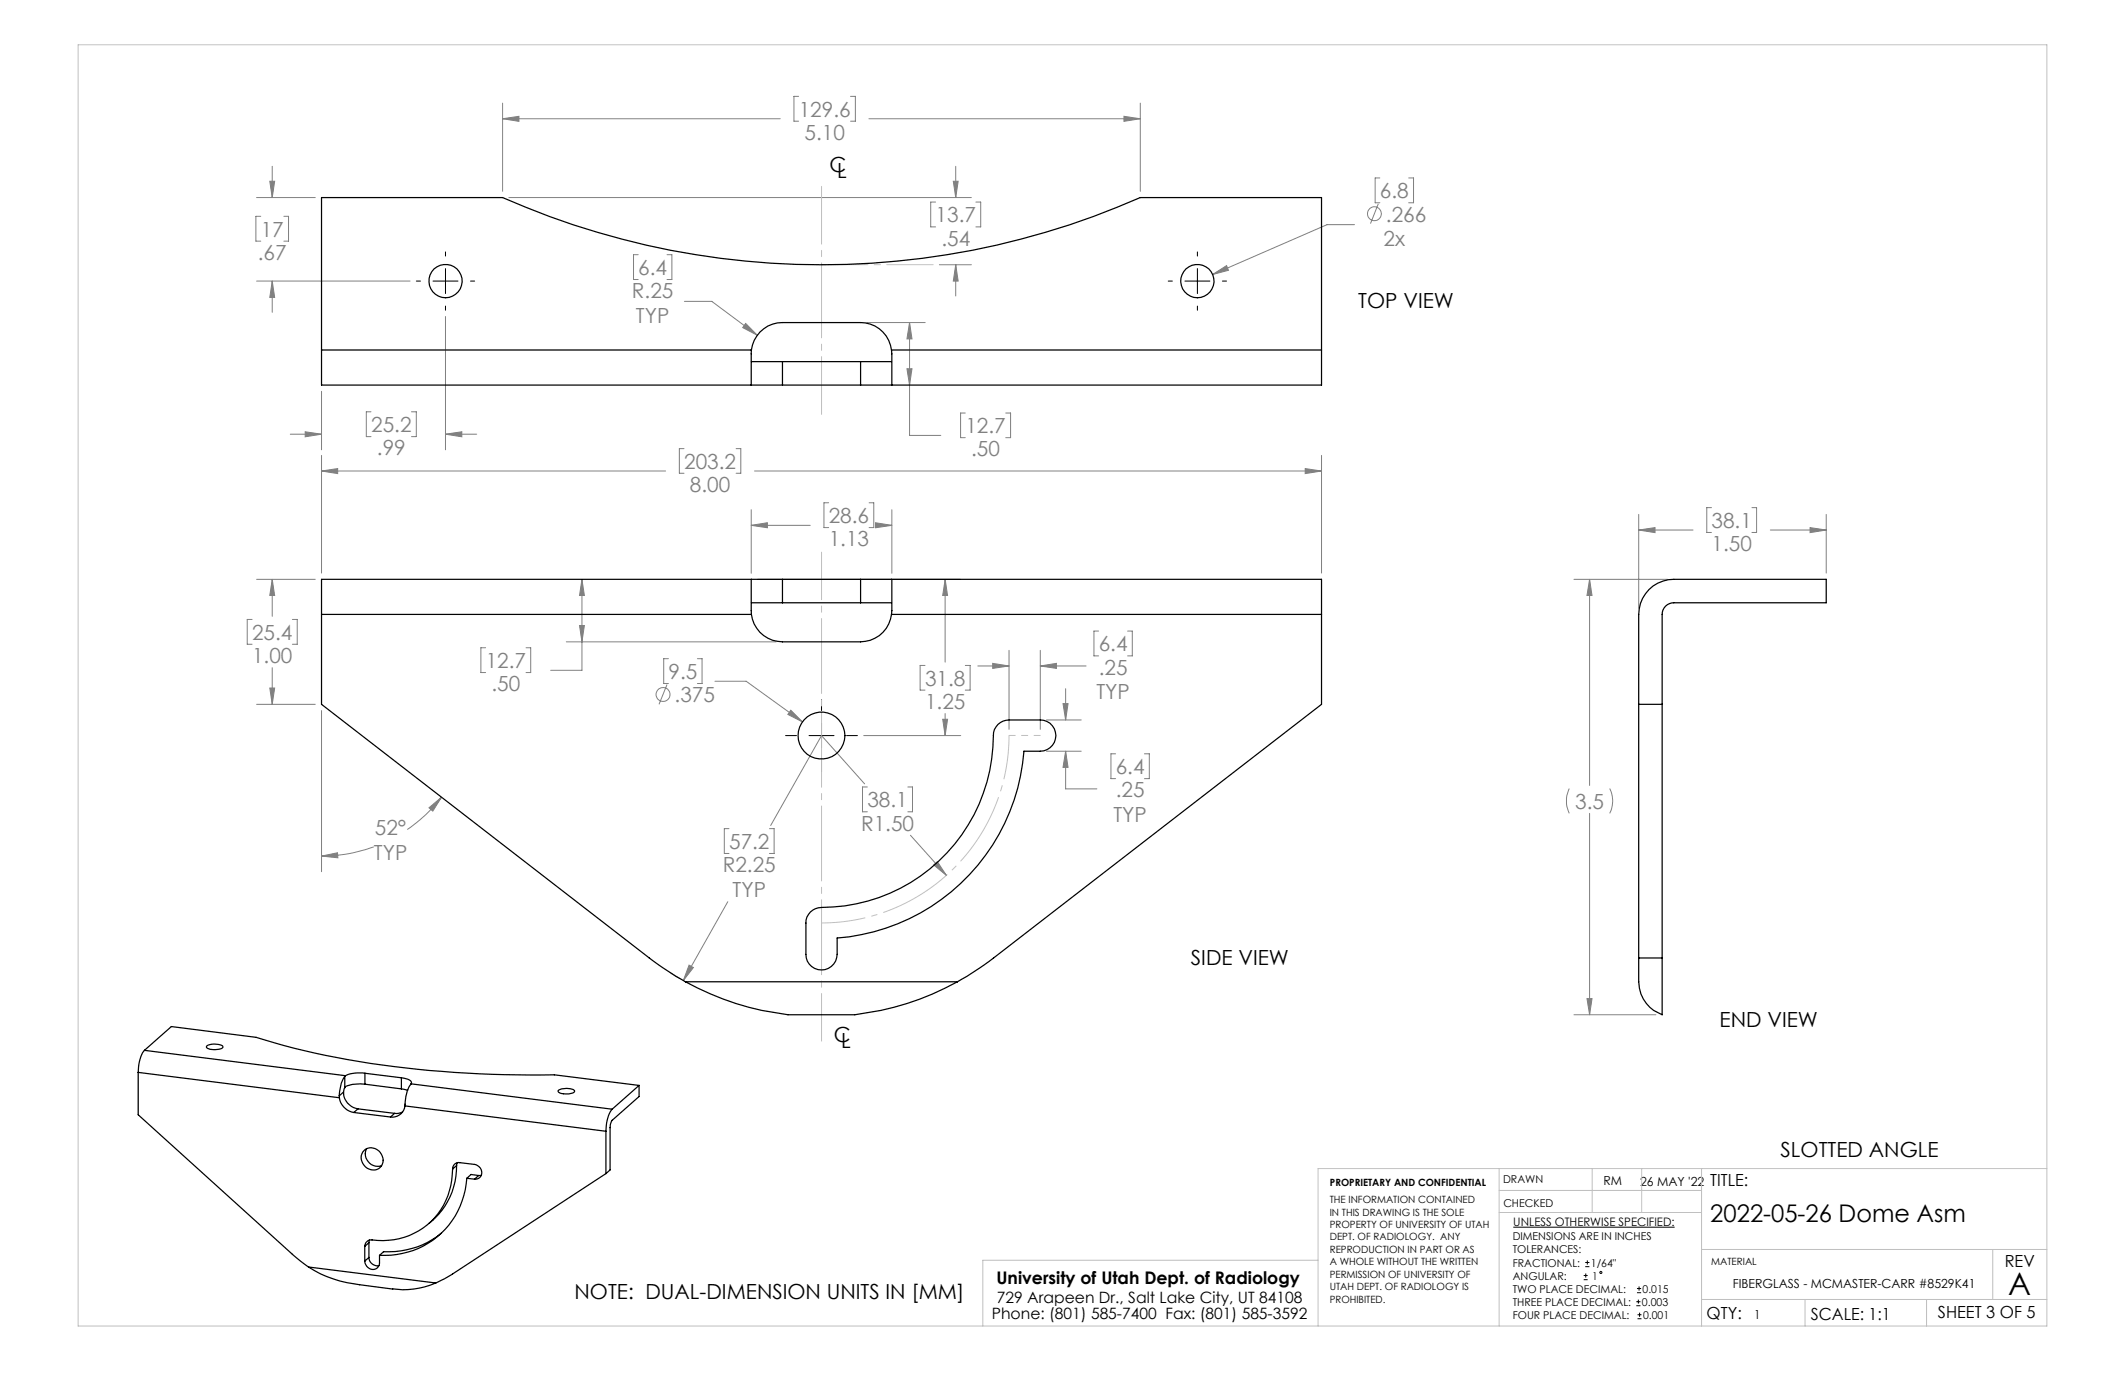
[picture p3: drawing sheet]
<svg xmlns="http://www.w3.org/2000/svg" width="432mm" height="279mm" viewBox="0 0 432 279" stroke-linecap="round" stroke-linejoin="round" font-family="sans-serif">
<g fill="none" stroke="#808080" stroke-width=".2">
<path d="M162.3 19.6h-1v5h1M172.8 19.6h1v5h-1M54.8 36.8h1l-.5 3.3zM55.3 33.8v6.3M102.1 24.1l3.3-.5v1.1zM102.1 21v17.9M102.1 24.1h56.4M176.6 24.1h55.1M193.7 36.8h1l-.5 3.3zM194.2 33.8v6.3M228.4 23.6l3.3 .5-3.3 .6zM231.7 21v17.9"/>
<path d="M280.4 36.2h-1v5h1M286.2 36.2h1v5h-1M52.1 40.1h12M52.1 57.1h31.2M53 44h-1v5h1M55.3 57.1v6.4M55.3 57.1l.5 3.3h-1zM57.7 44h.9v5h-.9M103.4 40.1h94M129.7 51.8h-1v5h1M135.5 51.8h1v5h-1M190.1 41.1h-1v5h1"/>
<path d="M190.9 53.8h6.5M194.2 53.8l.5 3.3h-1zM194.2 53.8v6.3M198.3 41.1h1v5h-1M246.4 55.8l2.8-1.8 .4 .9zM275.2 45.6h-5.5l-23.3 10.2M280.1 41.4l-1.6 4M65.3 79.5v11.9M90.5 64.3v27.1M139.1 61.2h5.5l9.3 6.9M151.5 65.7l2.4 2.4-3-1.5zM176.1 65.5h11.9"/>
<path d="M184.3 74.9h1l-.5 3.3zM184.8 65.5l.5 3.4h-1zM184.8 65.5v23h6.4M59 88.2h6.3M62 87.7l3.3 .5-3.3 .6zM65.3 92.5v24M65.3 95.7h70M65.3 95.7l3.3-.5v1zM75.4 83.7h-1v5h1M83.6 83.7h1v5h-1M90.5 88.2h6.4M90.5 88.2l3.3-.5v1.1z"/>
<path d="M139 91.2h-1v5h1M149.6 91.2h.9v5h-.9M153.3 95.7h115.2M196.1 83.9h-.9v5h.9M204.4 83.9h1v5h-1M265.2 95.2l3.3 .5-3.3 .5zM268.5 92.5v24M52.1 117.7h12M55.3 117.7v7.5M55.3 117.7l.5 3.3h-1zM118.3 117.7l.4 3.3h-.9zM118.3 117.7v18.5h-6.4"/>
<path d="M152.6 106.8l3.3-.6v1zM152.6 103.6v12.9M152.6 106.8h12M154 117.7h41.2M168.4 102.2h-1v5h1M176.6 102.2h1v5h-1M177.9 106.2l3.3 .6-3.3 .4zM180.3 106.8h.9M181.2 103.6v12.9M192.1 117.7l.4 3.3h-.9zM192.1 117.7v16.8M319.8 117.7h19"/>
<path d="M323 117.7l.5 3.3h-1zM323 117.7v41.9M333 107.7l3.3-.5v1zM333 104.5v19.1M333 107.7h11M347.8 103.2h-1v5h1M356 103.2h.9v5h-.9M359.7 107.7h11.4M367.8 107.2l3.3 .5-3.3 .5zM371.1 104.5v12M51.2 125.9h-1v5h1M54.8 139.8h1l-.5 3.3z"/>
<path d="M55.3 135.7v7.4M59.4 125.9h1v5h-1M98.7 131.6h-1v5.1h1M106.9 131.6h.9v5.1h-.9M115.1 130.4h42.6M117.8 127.1h.9l-.4 3.3zM135.5 139.1l-1.6 4M135.8 133.8h-.9v5.1h.9M141.7 133.8h1v5.1h-1M145.3 138.4h6.3l11.5 8.3M188 135.2h-1v5h1M196.1 135.2h1v5h-1"/>
<path d="M198.7 135.3h6.3M201.7 134.8l3.3 .5-3.3 .5zM205 132.2v16M211.4 135.3l3.3-.5v1zM211.4 132.2v16M211.4 135.3h9.3M216.5 139.9v6.4M223.2 128.2h-.9v5.1h.9M229.1 128.2h1v5.1h-1M52.1 143.1h12M65.3 144.4v32.7M160.7 144.3l2.4 2.4-3-1.5z"/>
<path d="M175.5 149.5h19.7M175.7 159.3l-8.8-9.8-10.3 18.2M176.2 159.9h-.9v5.1h.9M184.5 159.9h.9v5.1h-.9M191.6 146.2h.9l-.4 3.3zM192.1 145v4.5M212.7 146.3h7M212.7 152.6h7M216 143h1l-.5 3.3zM216.5 152.6l.5 3.3h-1zM216.5 152.6v7.7h6.4M226.7 153.2h-1v5h1"/>
<path d="M232.6 153.2h.9v5h-.9M65.3 174l3.3-.7 .1 1zM76 172.1a30.2 30.2 0 0 1-10.7 1.9M87.2 164.1l2.5-2.1-1.8 2.8zM89.7 162a29.7 29.7 0 0 1-6.9 6.6M148.1 168.4h-.9v5h.9M156.4 168.4h.9v5h-.9M185 169.7l7.3 8.2M189.7 175.8l.8-.7 1.8 2.8zM318.9 160.2a5.9 5.9 0 0 0 0 5.1M323 165.3v40.9M327.1 160.2a5.6 5.6 0 0 1 0 5.1"/>
<path d="M136.1 197.6l2.1 1.3M140 196.1l.9 .5-2 2.6zM147.9 183.2l-9 16M319.8 206.2h16.7M322.5 202.9h1l-.5 3.3z"/>
<circle cx="279.3" cy="43.4" r="1.41"/>
<circle cx="134.7" cy="141.1" r="1.41"/>
</g>
<g fill="none" stroke="#000" stroke-width=".2">
<path d="M84.6 57.1h.8M88 57.1h5.1M90.5 51.2v.8M90.5 54.6v5.1M95.6 57.1h.8M237.4 57.1h.8M240.8 57.1h5.1M243.3 51.2v.8M243.3 54.6v5.1M248.4 57.1h.8M90.5 62.2v.8M243.3 62.2v.8"/>
<path d="M159.6 149.5h2.3M164.4 149.5h5.1M166.9 142.2v2.2M166.9 146.9v5.1M166.9 154.6v2.2M172 149.5h2.2M307.5 249.4h32.8M321.8 259.2h.8M322.1 257.4h.9M322.1 256.5h.9M322.2 258.8v.8M322.5 256.1v.9"/>
<path d="M321.8 260h.8M332.5 265.3h.8M332.5 264.5h.8M332.6 262.7h.9M332.6 261.8h.9M332.7 268h.9M332.7 267.2h.9M332.9 264.1v.8M333.1 261.4v.9M333.2 266.7v.9"/>
<circle cx="325.3" cy="258.6" r=".2"/>
</g>
<path d="M205 149.4a38.1 38.1 0 0 1-38.1 38.1" fill="none" stroke="#c0c0c0" stroke-width=".2" stroke-dasharray="15.2 1.3 1.3 1.3" stroke-dashoffset="6.3" stroke-linecap="butt"/>
<path d="M166.9 112.2v99.4" fill="none" stroke="#c0c0c0" stroke-width=".2" stroke-dasharray="15.2 1.3 1.3 1.3" stroke-dashoffset="5.6"/>
<path d="M205 149.4h6.4" fill="none" stroke="#c0c0c0" stroke-width=".2" stroke-dasharray="15.2 1.3 1.3 1.3" stroke-dashoffset="14"/>
<path d="M166.9 53.8h22.7" fill="none" stroke="#c0c0c0" stroke-width=".2" stroke-dasharray="15.2 1.3 1.3 1.3" stroke-dashoffset="5.8"/>
<path d="M166.9 37.9v46.3" fill="none" stroke="#c0c0c0" stroke-width=".2" stroke-dasharray="15.2 1.3 1.3 1.3" stroke-dashoffset="3.5"/>
<g fill="none" stroke="#c0c0c0" stroke-width=".2">
<path d="M15.9 9.1h400v260.4h-400zM304.6 237.5v32M323.5 237.5v8.9M333.6 237.5v8.9M345.8 237.5v32M415.9 237.5h-148.1v32M267.8 256.1h-68.1v13.4M304.6 246.4h41.2M304.6 241.9h41.2M345.8 253.9h70.1M404.9 253.9v10.2M345.8 264.1h70.1"/>
<path d="M366.8 264.1v5.4M391.5 264.1v5.4"/>
</g>
<g fill="#808080">
<path d="M189.7 175.8l2.6 2.1-1.8-2.8zM201.7 134.8l3.3 .5-3.3 .5zM211.4 135.3l3.3-.5v1zM194.2 53.8l.5 3.3h-1zM193.7 36.8h1l-.5 3.3z"/>
<path d="M55.3 117.7l.5 3.3h-1zM54.8 139.8h1l-.5 3.3zM191.6 146.2h.9l-.4 3.3zM192.1 117.7l.4 3.3h-.9zM160.7 144.3l-.6 .9 3 1.5zM140 196.1l-1.1 3.1 2-2.6zM65.3 174l3.3-.7 .1 1zM87.2 164.1l2.5-2.1-1.8 2.8zM65.3 95.7l3.3-.5v1zM265.2 95.2l3.3 .5-3.3 .5zM216 143h1l-.5 3.3zM216.5 152.6l.5 3.3h-1zM152.6 106.8l3.3-.6v1zM177.9 106.2l3.3 .6-3.3 .4zM117.8 127.1h.9l-.4 3.3zM118.3 117.7l.4 3.3h-.9zM102.1 24.1l3.3-.5v1.1zM228.4 23.6l3.3 .5-3.3 .6zM54.8 36.8h1l-.5 3.3zM55.3 57.1l.5 3.3h-1zM62 87.7l3.3 .5-3.3 .6zM90.5 88.2l3.3-.5v1.1zM246.4 55.8l3.2-.9-.4-.9zM151.5 65.7l-.6 .9 3 1.5zM184.8 65.5l.5 3.4h-1zM184.3 74.9h1l-.5 3.3zM323 117.7l.5 3.3h-1zM322.5 202.9h1l-.5 3.3zM333 107.7l3.3-.5v1zM367.8 107.2l3.3 .5-3.3 .5z"/>
</g>
<g fill="none" stroke="#000" stroke-width=".25">
<path d="M65.3 71.1v-31h36.8a160.6 160.6 0 0 0 129.6 0h36.8v31M65.3 71.1v7.1h87.4M65.3 71.1h87.4M152.7 71.1a6.3 6.3 0 0 1 6.3-5.6h15.9a6.3 6.3 0 0 1 6.3 5.6M152.7 71.1v7.1M152.7 73.5h6.3M152.7 78.2h6.3M159 73.5v4.7M159 78.2h15.9M159 73.5h15.9M174.9 78.2h6.3M174.9 73.5h6.3"/>
<path d="M174.9 73.5v4.7M181.2 71.1v7.1M181.2 71.1h87.3M268.5 71.1v7.1h-87.3M152.7 117.7h-87.4v7.1M152.7 117.7v7.1M152.7 117.7h6.3M159 117.7h15.9M159 117.7v4.8M174.9 117.7h6.3M174.9 117.7v4.8M181.2 117.7h87.3v7.1"/>
<path d="M181.2 117.7v7.1M65.3 124.8v18.3l66.6 51.6 2.7 1.9 4.7 2.9M65.3 124.8h87.4M152.7 124.8a6.3 6.3 0 0 0 6.3 5.6h15.9a6.3 6.3 0 0 0 6.3-5.6M152.7 122.5h6.3M159 122.5h15.9M174.9 122.5h6.3M181.2 124.8h87.3M268.5 124.8v18.3l-66.6 51.6-2.7 1.9-4.6 2.9M333 143.1h4.7M139.3 199.5a57.5 57.5 0 0 0 20.8 6.7h13.6a56.7 56.7 0 0 0 20.9-6.7M139.3 199.5h55.3"/>
<path d="M164.7 185.3a3.3 3.3 0 0 1 2.2-.9 35.1 35.1 0 0 0 35-35.6 3.2 3.2 0 0 1 3.1-2.5h6.4a3.2 3.2 0 0 1 3.2 3.2 3.2 3.2 0 0 1-3.2 3.1h-3.3a41.3 41.3 0 0 1-38 38v3.3a3.2 3.2 0 0 1-3.2 3.2 3.2 3.2 0 0 1-3.1-3.2v-6.3a2.9 2.9 0 0 1 .9-2.3zM333 194.7v-69.9a7.1 7.1 0 0 1 7.1-7.1h31v4.8h-31a2.35 2.35 0 0 0-2.4 2.3v69.9M333 194.7v1.3a23.9 23.9 0 0 0 .4 6 7.2 7.2 0 0 0 4.3 4.2v-11.5M333 194.7h4.7M28.1 217.9v8.6l31.6 28.6 3 2.4M28.1 217.9l40.9 5.2M29.4 213.4l5.4-4.8 17.2 2.2a180.5 180.5 0 0 0 47.8 7.5l12.8 .1 17.3 2.2M29.4 213.4a7.4 7.4 0 0 0-1.3 4.5M29.4 213.4l40.8 5.2M42 212.5a3.4 3.4 0 0 1 3.3 .1v.1a2.11 2.11 0 0 1-2.3 .6l-.8-.3-.3-.2zM70.1 218.7a6.7 6.7 0 0 0-1.2 4M70.1 218.7v2.3"/>
<path d="M70.2 218.6l-.1 .1M74.2 218.1a7.1 7.1 0 0 0-4 .5M74.2 218.1l7.4 .9M74.2 218.1v2.2M81.6 219l1.2 .3 .6 .3a.47 .47 0 0 1 .1 .6M81.6 219v2.3M68.9 222.7l.1 .4M69 223.1a3.5 3.5 0 0 0 2.9 3M69.8 221.9a3.4 3.4 0 0 0 2.9 3.4M69.8 221.9l-.9 .8M70.1 221l-.3 .9M71.9 226.1l7.4 .9"/>
<path d="M72.7 225.3l-.8 .8M72.7 225.3l7.5 .9M74 233.8a2.37 2.37 0 0 1 3.3 .4 2.37 2.37 0 0 1-.3 3.3 2.43 2.43 0 0 1-3-.7 2.43 2.43 0 0 1 0-3zM74.2 220.3a8.1 8.1 0 0 0-4 .5l-.1 .2M74.2 220.3l7.4 1M74.5 233.4a2.51 2.51 0 0 0 .4 2.7 2.51 2.51 0 0 0 2.6 .8M80.2 226.2l-.9 .8M81.6 221.3l1.2 .2M81.8 226l-.7 .2h-.9M82.3 224.7a2.54 2.54 0 0 1-3 2.3M82.3 224.7l40.8 5.2M83.5 220.2a7.3 7.3 0 0 0-1.2 4.5"/>
<path d="M83.5 220.2l40.9 5.2M92 237.6a1.24 1.24 0 0 1 1.5-1.3l2.9 .3a1.52 1.52 0 0 1 1.5 1.4 1.52 1.52 0 0 1-1.2 1.6h-.3M92 237.6a14.2 14.2 0 0 1-16.7 14.4l-.5 .1-.4 .4-.3 .8M92.8 236.8a14.6 14.6 0 0 1-5.6 11.8M92.8 236.8l-.8 .8M92.9 236.3l-.1 .5M94.9 239.4a16.7 16.7 0 0 1-17.8 15.7M94.9 239.4l1.5 .2M97.3 238.9l-.9 .7M97.3 238.9l-1.6-.2-.8 .7M97.8 238.8l-.5 .1M113.5 221.6a3.3 3.3 0 0 1 3.2 0l.1 .1a2.14 2.14 0 0 1-2.3 .5l-1-.3z"/>
<path d="M123.1 238.5l-31.1 20.4-3.5 1.8M123.1 229.9v8.6M124.4 225.4a7.4 7.4 0 0 0-1.3 4.5M129.9 220.6v2.2l-5.5 4.8-.2 .4-.2 1.1v8.6l-.9 .8M129.9 220.6l-5.5 4.8M62.7 257.5a23.2 23.2 0 0 0 10.4 3.6l6.7 .8a16.7 16.7 0 0 0 8.7-1.2M62.7 257.5l25.8 3.2M74.1 253.3v3M75 255.5a1.73 1.73 0 0 0 2 1.7M75 252.5l-.9 .8M75 255.5l-.9 .8M75 252.5v3"/>
<path d="M75.1 252l-.1 .5M77.1 255.1v1.5a1.44 1.44 0 0 1-1.3 1.4 1.44 1.44 0 0 1-1.5-1.1l-.2-.6M89.7 250.6a16.7 16.7 0 0 1-11.8 3.8l-.8 .7"/>
<circle cx="90.5" cy="57.1" r="3.4"/>
<circle cx="243.3" cy="57.1" r="3.4"/>
<circle cx="166.9" cy="149.5" r="4.8"/>
</g>
<text font-size="6.3" x="408.1" y="263.1">A</text>
<text font-size="4.9" x="347.5" y="248.2">2022-05-26 Dome Asm</text>
<g font-size="4.2" fill="#808080">
<text x="162.3" y="23.7">129.6</text>
<text x="163.5" y="28.4">5.10</text>
<text x="280.4" y="40.3">6.8</text>
<text x="190.1" y="45.2">13.7</text>
<text x="281.6" y="45">.266</text>
<text x="52.4" y="52.8">.67</text>
<text x="53" y="48.1">17</text>
<text x="191.3" y="49.9">.54</text>
<text x="281.1" y="50.1">2x</text>
<text x="129.7" y="55.9">6.4</text>
<text x="128.4" y="60.6">R.25</text>
<text x="129.2" y="65.7">TYP</text>
<text x="75.4" y="87.8">25.2</text>
<text x="196.2" y="88">12.7</text>
<text x="76.6" y="92.5">.99</text>
<text x="139" y="95.2">203.2</text>
<text x="197.3" y="92.8">.50</text>
<text x="140.2" y="100">8.00</text>
<text x="168.4" y="106.3">28.6</text>
<text x="347.8" y="107.2">38.1</text>
<text x="168.4" y="111">1.13</text>
<text x="347.8" y="112">1.50</text>
<text x="51.2" y="130">25.4</text>
<text x="51.2" y="134.7">1.00</text>
<text x="98.7" y="135.7">12.7</text>
<text x="135.9" y="138">9.5</text>
<text x="223.3" y="132.3">6.4</text>
<text x="223.3" y="137.1">.25</text>
<text x="99.9" y="140.5">.50</text>
<text x="137.1" y="142.7">.375</text>
<text x="188" y="139.3">31.8</text>
<text x="222.8" y="142.1">TYP</text>
<text x="188" y="144.1">1.25</text>
<text x="226.7" y="157.3">6.4</text>
<text x="176.3" y="164">38.1</text>
<text x="226.2" y="167.1">TYP</text>
<text x="226.7" y="162">.25</text>
<text x="320.1" y="164.3">3.5</text>
<text x="76.2" y="169.6">52°</text>
<text x="148.2" y="172.5">57.2</text>
<text x="175" y="168.8">R1.50</text>
<text x="76" y="174.7">TYP</text>
<text x="146.9" y="177.2">R2.25</text>
<text x="148.9" y="182.3">TYP</text>
</g>
<g font-size="4.2">
<text x="168.6" y="34.9">C</text>
<text x="170.1" y="36.1">L</text>
<text x="276" y="62.7">TOP VIEW</text>
<text x="242" y="196">SIDE VIEW</text>
<text x="349.4" y="208.6">END VIEW</text>
<text x="169.4" y="211.8">C</text>
<text x="171" y="213">L</text>
<text x="361.8" y="235">SLOTTED ANGLE</text>
<text x="116.7" y="263.9">NOTE: DUAL-DIMENSION UNITS IN [MM]</text>
</g>
<text font-size="3.5" x="202.5" y="260.9">University of Utah Dept. of Radiology</text>
<g font-size="3.4">
<text x="347.5" y="240.9">TITLE:</text>
<text x="407.4" y="257.6">REV</text>
<text x="346.8" y="268.1">QTY:</text>
<text x="368" y="268.1">SCALE: 1:1</text>
<text x="393.8" y="267.9">SHEET 3 OF 5</text>
</g>
<g font-size="3.2">
<text x="201.5" y="268">Phone: (801) 585-7400 Fax: (801) 585-3592</text>
<text x="202.6" y="264.8">729 Arapeen Dr., Salt Lake City, UT 84108</text>
</g>
<g font-size="2.5">
<text x="325.8" y="240.8">RM</text>
<text x="333.3" y="240.9">26 MAY '22</text>
<text x="352.1" y="261.7">FIBERGLASS - MCMASTER-CARR #8529K41</text>
<text x="356.5" y="268">1</text>
</g>
<text font-size="2.4" x="307.5" y="249.1">UNLESS OTHERWISE SPECIFIED:</text>
<g font-size="2.2">
<text x="305.4" y="240.4">DRAWN</text>
<text x="305.5" y="245.3">CHECKED</text>
<text x="307.4" y="252.1">DIMENSIONS ARE IN INCHES</text>
<text x="307.4" y="254.7">TOLERANCES:</text>
<text x="307.4" y="257.4">FRACTIONAL:</text>
<text x="323.3" y="257.4">1/64&quot;</text>
<text x="307.4" y="262.7">TWO PLACE DECIMAL:</text>
<text x="307.4" y="260">ANGULAR:</text>
<text x="323.5" y="260">1</text>
<text x="333.8" y="262.7">0.015</text>
<text x="307.4" y="265.3">THREE PLACE DECIMAL:</text>
<text x="307.4" y="268">FOUR PLACE DECIMAL:</text>
<text x="333.6" y="265.3">0.003</text>
<text x="333.9" y="268">0.001</text>
</g>
<g font-size="2">
<text x="270.2" y="244.5">THE INFORMATION CONTAINED</text>
<text x="270.2" y="241.1">PROPRIETARY AND CONFIDENTIAL</text>
<text x="270.2" y="247">IN THIS DRAWING IS THE SOLE</text>
<text x="270.2" y="249.5">PROPERTY OF UNIVERSITY OF UTAH</text>
<text x="270.2" y="252.1">DEPT. OF RADIOLOGY. ANY</text>
<text x="270.2" y="254.6">REPRODUCTION IN PART OR AS</text>
<text x="270.2" y="257.1">A WHOLE WITHOUT THE WRITTEN</text>
<text x="347.7" y="257.1">MATERIAL</text>
<text x="270.2" y="259.6">PERMISSION OF UNIVERSITY OF</text>
<text x="270.2" y="262.1">UTAH DEPT. OF RADIOLOGY IS</text>
<text x="270.2" y="264.7">PROHIBITED.</text>
</g>
</svg>
